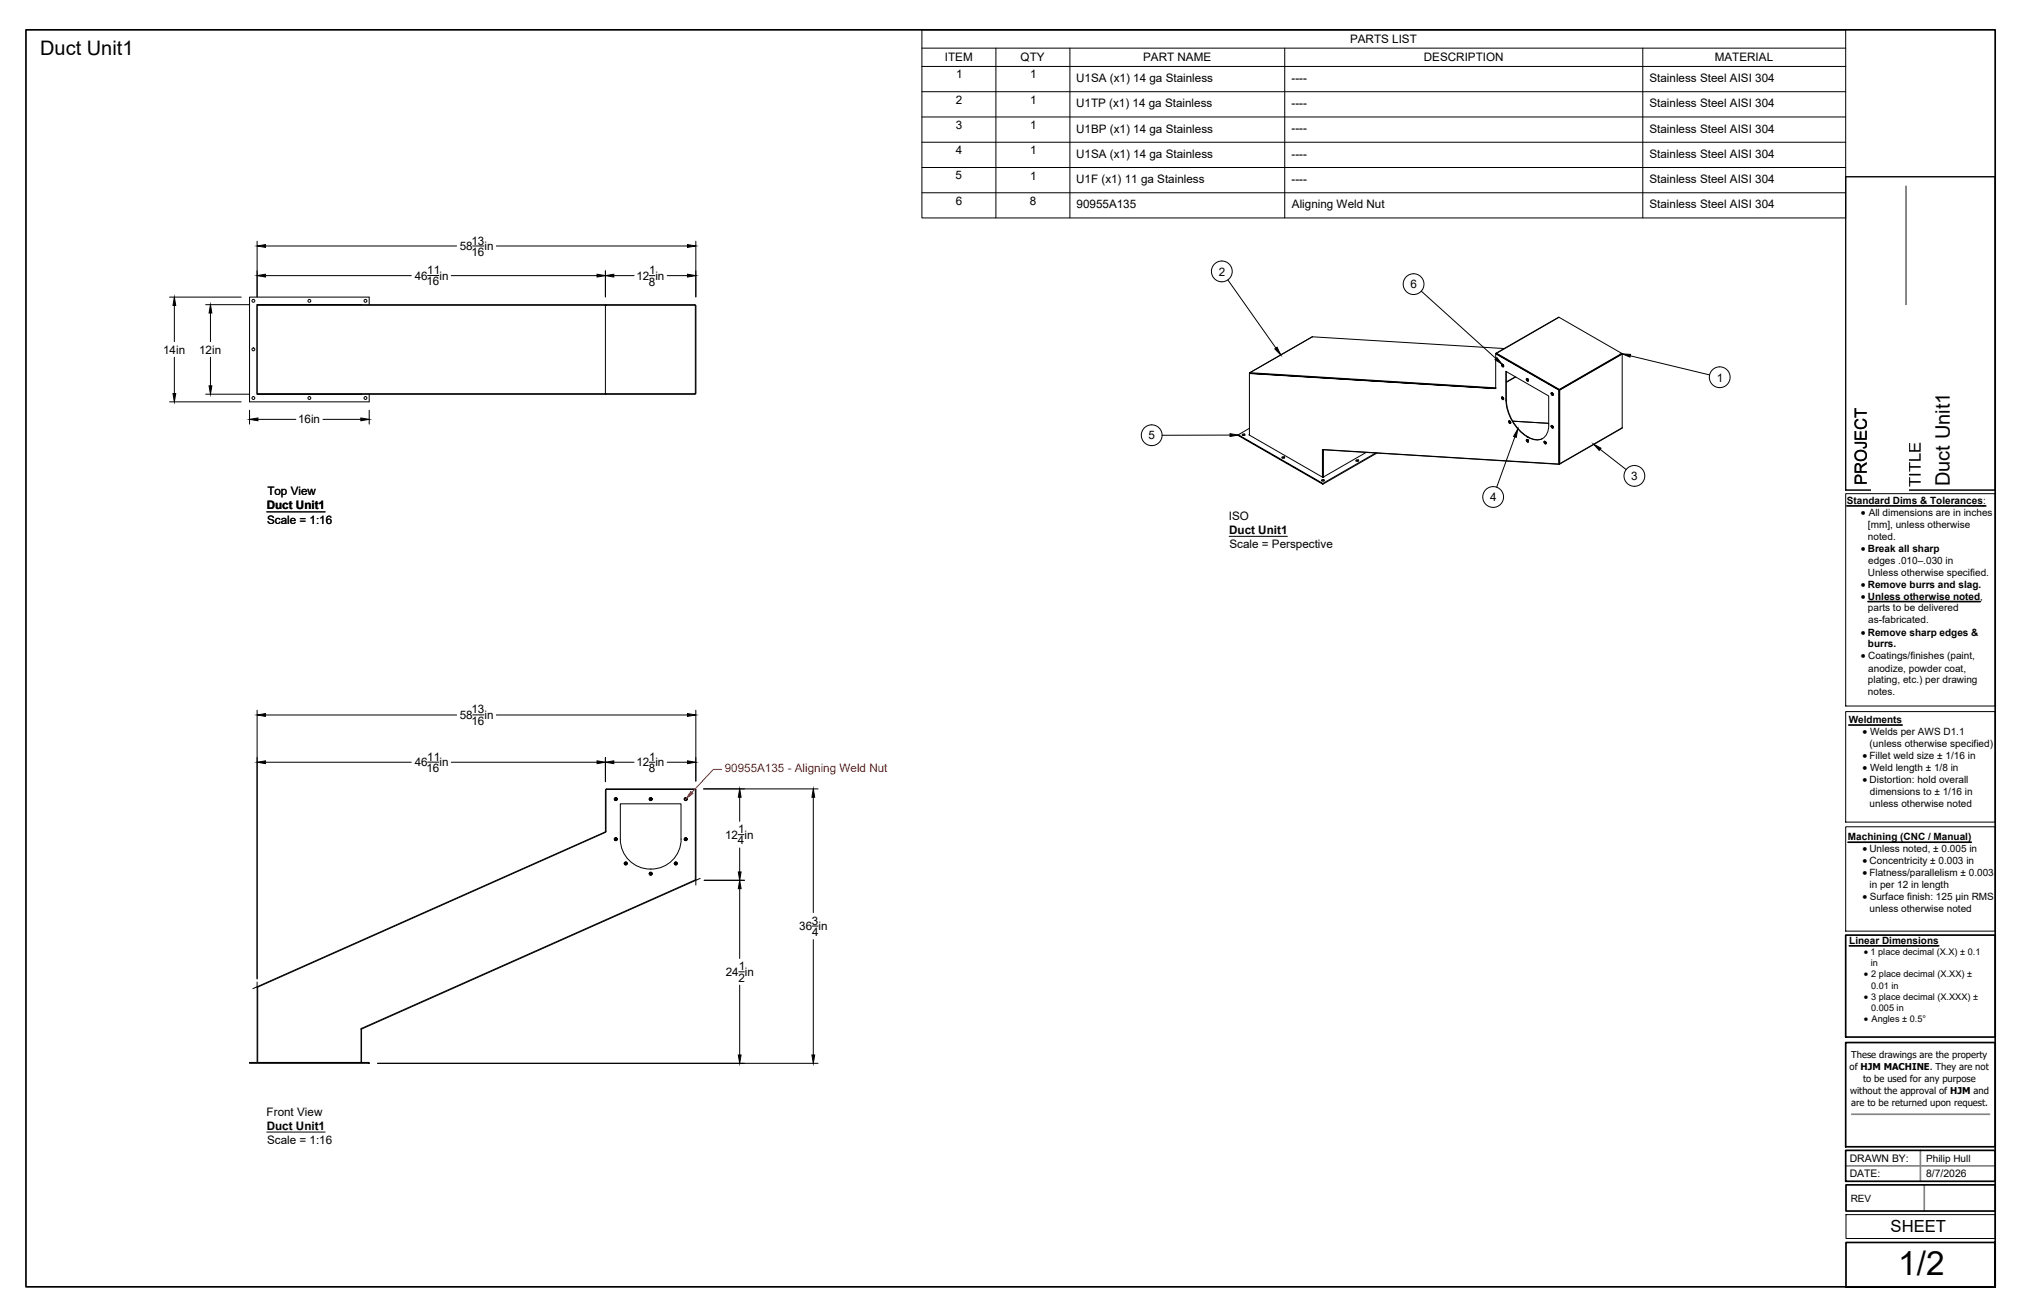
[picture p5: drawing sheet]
<svg xmlns="http://www.w3.org/2000/svg" width="432mm" height="279mm" viewBox="0 0 432 279" stroke-linecap="round" stroke-linejoin="round" font-family="sans-serif">
<!-- layer: Visible -->
<g fill="none" stroke="#000" stroke-width=".21">
<path d="M54.8 65v-.2h74.2v.2M54.9 65h73.9v18.8M54.9 65h-.2v18.8h.2M77 64.8h-22.3v19.1h22.3M78.6 64.8v-1.6h-25.5v22.3h25.5v-1.6M128.8 65h19.2v18.8h-19.2M129 64.8h19l.1 .2v18.8l-.1 .1h-19v-.1M318.4 75.2l13.3-7.7 13.4 7.7-13.2 7.7-13.4-7.7M318.5 75.3l13.4 7.7 13.2-7.7M318.5 75.2l-.2 .1 13.6 7.7-13.5-7.8-.2 7.5-52.3-3.2 52.4 3.2-52.3-3.3M319.7 77.5l-.1 .2M319.7 77.6l.2 .1v.3l-.2-.2z"/>
<path d="M319.7 77.5l-.1 .1M319.8 77.5l.2 .4M319.8 78h.2M319.8 77.6l.1 .2M319.8 77.6l.2 .3M319.9 77.7h.1M319.9 77.6l.1 .2M319.9 77.7l.1 .2M319.9 77.7l.1 .1M319.9 77.6v.1M319.9 77.6l.1 .2zM320 78h-.1"/>
<path d="M320.1 74.2l-40.8-2.5-13.4 7.6M320.6 79.1v6M345.1 75.3h.1M345.1 75.3l-13.2 7.7v15.6M345.2 75.3h-.1M54.8 83.8v.1h74.2M54.9 83.8h73.9M77 83.9h.1M263.5 92.5l18 10.4v.1l-18-10.3zM264.4 92.6h.5M265.9 92.5h-.1l15.7 9.1 9.2-5.3M265.9 91.1l-2.4 1.4"/>
<path d="M272.8 97.4h.6M281.5 95.7v5.9M281.6 95.7h-.1M281.7 95.7l50.1 3.1 .1-.1M281.7 95.7l-.1 5.8M288.6 98.1h.5M292.8 96.4l-11.3 6.5M293 96.4l-11.5 6.6M318.3 82.6h.1M318.3 82.5l-52.3-3.2-.1 13.3M319.7 84.5l-.1 .1M319.7 84.5l.2 .2v.3l-.2-.2z"/>
<path d="M319.8 84.5l.2 .4M319.8 85h.2M319.8 84.6l.1 .2M319.8 84.6l.2 .3M319.9 84.6v.1M319.9 84.6l.1 .3M319.9 84.6l.1 .2M319.9 84.6l.1 .1M319.9 84.7l.1 .1M320 85h-.1M320.5 85.2v-6.2l9.1 5.3v6.1M320.5 85.2a9.9 9.9 0 0 0 4.6 7.8"/>
<path d="M320.6 85.1a9.4 9.4 0 0 0 5.7 8.4 2.64 2.64 0 0 0 2-.2M321.2 89.6l-.1 .1M321.2 89.6l.2 .2v.2l-.2-.1zM321.2 89.6h.1M321.3 90l.2 .1M321.3 89.6l.2 .3-.1-.1M321.4 89.8v-.1l.1 .2M321.4 89.8l.1 .1M321.4 89.7v.2M321.5 89.9l-.2-.3 .2 .4M321.5 89.9h.1M321.5 90.1h-.1"/>
<path d="M321.9 89.6l7.7 .5M322.6 80.2l-2 1.2M324.9 80.5v.2M324.9 93.5v.2M324.9 80.6h.1M325 93.6l.2 .1v.3l-.2-.2zM325 80.6l.2 .1v.3l-.2-.1zM325 93.5l-.1 .1M325 80.5l-.1 .1M325 93.6l.2 .3M325 80.6l.2 .3M325.1 80.6v.1"/>
<path d="M325.1 80.7l.1 .2M325.1 81l.1 .1M325.1 94h.1M325.1 93.6l.1 .3M325.1 93.6l.1 .3zM325.1 93.6h.1M325.1 93.6l.1 .1M325.2 93.6v.1M325.2 93.6v.2l-.1-.1M325.2 80.7v.2M325.3 94h-.2M325.3 81h-.2"/>
<path d="M328.7 93.9v.2M328.7 93.9l.3 .2v.3l-.3-.2zM328.7 93.9v.1M328.8 93.9l.2 .4M328.8 94.4h.2M328.8 94l.2 .3M328.9 94l.1 .3zM328.9 94l.1 .1M328.9 94l.1 .2M328.9 94v.1M328.9 94.1l.1 .1M329 94.1v.1"/>
<path d="M329 94.4h-.1M329.6 90.4a2.7 2.7 0 0 1-2.9 3.2l-1.6-.6M330.2 83.7v-.1v.1M330.2 90.5v.2M330.2 83.6l.3 .2v.2l-.3-.1zM330.2 90.6l.3 .1v.3l-.3-.1zM330.2 83.6h.1M330.2 90.5v.1M330.3 83.6l.2 .4M330.3 90.6l.2 .3M330.3 83.7l.2 .2M330.3 83.6l.1 .3"/>
<path d="M330.3 90.6l.1 .3M330.3 84l.2 .1M330.3 91l.2 .1M330.3 83.7l.1 .2M330.4 83.7l.1 .2M330.4 83.7v.1M330.4 83.7h.1M330.4 90.7l.1 .1M330.4 90.7l.1 .2M330.4 91l.1 .1M330.4 90.7v.1M330.4 83.9l.1 .1"/>
<path d="M330.4 90.9h.1M330.4 83.7l.1 .1M330.4 90.7l.1 .1zM330.4 83.8l.1 .1M330.5 84.1h-.1M330.5 91h.1M331.7 98.7l-50.3-3v5.8M331.9 83l-.2 15.7v-15.7M331.9 82.9v.1M331.9 83h.1M345.2 91v-15.6l-13.3 7.6v15.7M345.2 91l-13.3 7.8"/>
<path d="M281.3 102.3h.5M281.5 101.6h.1M128.8 177l-73.9 32.9M128.8 177.1l-74 33v16M128.8 177.1l.2-.2v-8.9h19v19.2l-71.2 31.7v7.2M129.1 167.9h18.9l.1 .1v19.3l-71.1 31.6-.1 7.2M129.1 167.9l-.3 .2v8.9M130.9 178.6l.1 .1M130.9 170.1l.1 .1M131 178.7h.2l-.1-.3-.2 .1 .1 .3M131 170.2h.2l-.1-.3-.2 .1 .1 .2M131.2 178.6l-.1-.2-.2 .1v.2l.2 .1"/>
<path d="M131.2 170.1l-.1-.2-.2 .1 .2 .2M132 178.6a6.5 6.5 0 0 0 6.5 6.3 6.5 6.5 0 0 0 6.4-6.3M132 178.6v-7.6h12.9v7.6M138.3 170l.3-.1v.2l-.2 .1-.1-.2M138.3 170.1l.1-.2h.2v.2l-.1 .1M138.3 170v.1M138.3 170l.2-.2 .2 .2-.2 .2-.2-.1M138.4 169.9v.1M145.8 170.1l.2 .1M145.8 170.1l.1-.2 .2 .2M145.8 178.6l.2 .2M145.8 178.6l.1-.2 .2 .2"/>
<path d="M145.8 170.1l.1 .1M145.8 178.6l.1 .1M145.8 170.2h.2v-.3h-.2v.3M145.8 178.7h.3l-.1-.3-.2 .1v.3M145.9 170.2l-.2-.2 .2-.2 .2 .2-.1 .2M145.9 178.8l-.2-.3 .2-.1 .2 .1-.1 .3M146 170.2h-.1M146 178.8h-.1M133.1 183.8h.2l-.1-.2-.2 .1 .2 .2M133.3 183.7l-.2-.1-.1 .2 .3 .1M138.5 185.8l-.2 .1 .1 .2h.2l.1-.2M138.7 186l-.4 .1 .1-.3 .2 .1-.1 .2"/>
<path d="M138.7 185.8v.2M138.7 185.8l-.3-.1-.1 .2 .1 .2 .3-.1M143.7 183.6v.3l.2-.1M143.9 183.6v.2M144 183.7l-.1 .1M144 183.7l-.2 .2-.2-.1 .1-.2 .2 .1M54.7 210.1v16M54.9 209.9l-.2 .2M77 218.8l-.2 .2M53.1 226.1h25.5v.2h-25.5z"/>
<circle cx="53.9" cy="64" r=".31"/>
<circle cx="53.9" cy="74.3" r=".31"/>
<circle cx="65.8" cy="64" r=".31"/>
<circle cx="77.8" cy="64" r=".31"/>
<circle cx="319.7" cy="77.8" r=".25"/>
<circle cx="53.9" cy="84.7" r=".31"/>
<circle cx="65.8" cy="84.7" r=".31"/>
<circle cx="77.8" cy="84.7" r=".31"/>
<circle cx="264.7" cy="92.5" r=".23"/>
<circle cx="273.1" cy="97.3" r=".23"/>
<circle cx="288.9" cy="98" r=".23"/>
<circle cx="319.7" cy="84.8" r=".25"/>
<circle cx="321.2" cy="89.9" r=".25"/>
<circle cx="325" cy="80.8" r=".25"/>
<circle cx="325" cy="93.8" r=".25"/>
<circle cx="328.8" cy="94.2" r=".25"/>
<circle cx="330.3" cy="83.9" r=".25"/>
<circle cx="330.3" cy="90.8" r=".25"/>
<circle cx="281.5" cy="102.2" r=".23"/>
<circle cx="131.1" cy="170" r=".29"/>
<circle cx="131.1" cy="178.6" r=".29"/>
<circle cx="131.1" cy="178.6" r=".24"/>
<circle cx="131.1" cy="170" r=".24"/>
<circle cx="131.1" cy="178.6" r=".2"/>
<circle cx="131.1" cy="170" r=".2"/>
<circle cx="131.1" cy="178.6" r=".33"/>
<circle cx="131.1" cy="170" r=".33"/>
<circle cx="138.5" cy="170" r=".29"/>
<circle cx="138.5" cy="170" r=".24"/>
<circle cx="138.5" cy="170" r=".33"/>
<circle cx="145.9" cy="170" r=".29"/>
<circle cx="145.9" cy="178.6" r=".29"/>
<circle cx="145.9" cy="170" r=".24"/>
<circle cx="145.9" cy="178.6" r=".24"/>
<circle cx="145.9" cy="170" r=".33"/>
<circle cx="145.9" cy="178.6" r=".33"/>
<circle cx="133.2" cy="183.7" r=".29"/>
<circle cx="133.2" cy="183.7" r=".2"/>
<circle cx="133.2" cy="183.7" r=".24"/>
<circle cx="133.2" cy="183.7" r=".33"/>
<circle cx="138.5" cy="185.9" r=".29"/>
<circle cx="138.5" cy="185.9" r=".24"/>
<circle cx="138.5" cy="185.9" r=".33"/>
<circle cx="143.8" cy="183.7" r=".29"/>
<circle cx="143.8" cy="183.7" r=".24"/>
<circle cx="143.8" cy="183.7" r=".2"/>
<circle cx="143.8" cy="183.7" r=".33"/>
</g>
<!-- layer: Visible Narrow -->
<path d="M265.9 79.4v.1M279.3 71.7l-13.3 7.6v.1M331.8 67.5l-13.3 7.8M281.6 95.7h.1M281.7 95.7h-.2M318.3 82.5l-.1 .2M320.6 85.1l-.1 .1M322.5 80.2l-1.9 1.1M325.1 92.9l-.1 .1M325.2 93h-.1M331.8 98.7v.1M345.2 91l-13.3 7.6" fill="none" stroke="#000" stroke-width=".21"/>
<!-- layer: Titleblock -->
<path d="M405.6 39.7v64.6M394.1 237.1h29.3M392.8 248.1h31.8M408.7 244.8v6.6M409.5 252.1v5.6" fill="none" stroke="#848484" stroke-width=".36"/>
<path d="M5.5 6.4h419.1v267.4v-9.4h-31.7v9.4h31.7h-419.1zM393 107.7h29.6M397.5 128h23.9M393.4 154.3h11.4M393.3 179.2h26.2M392.8 199h31.8v21.7h-31.8zM393.6 201.3h19M392.8 221.8h31.8v22.2h-31.8zM392.8 244.8h31.8v6.6h-31.8zM392.9 252.1h31.7v5.6h-31.7z" fill="none" stroke="#000" stroke-width=".36"/>
<path d="M392.8 37.6h31.8v66.7h-31.8zM392.8 105.1h31.8v45.1h-31.8zM392.8 151.4h31.8v23.5h-31.8zM392.8 175.9h31.8v22.2h-31.8zM392.9 258.5h31.7v5h-31.7z" fill="none" stroke="#000" stroke-width=".21"/>
<!-- layer: Parts Lists -->
<path d="M196.2 6.4h196.6v40h-196.6zM196.2 10.2h196.6M196.2 14.1h196.6M196.2 19.5h196.6M211.9 10.2v36.2M227.7 10.2v36.2M273.4 10.2v36.2M349.6 10.2v36.2M196.2 24.9h196.6M196.2 30.3h196.6M196.2 35.6h196.6M196.2 41h196.6" fill="none" stroke="#000" stroke-width=".21"/>
<!-- layer: Balloons -->
<g fill="none" stroke="#000" stroke-width=".21">
<circle cx="260" cy="57.8" r="2.21"/>
<circle cx="300.8" cy="60.5" r="2.21"/>
<circle cx="245.1" cy="92.6" r="2.21"/>
<circle cx="366" cy="80.3" r="2.21"/>
<circle cx="317.8" cy="105.8" r="2.21"/>
<circle cx="347.8" cy="101.3" r="2.21"/>
</g>
<!-- layer: 0 -->
<path d="M271.3 74.3l.5-.4 .8 1.6zM318.6 76.1l1.1 1.4-1.5-1zM345.2 75.3l1.8 .1-.1 .6zM261.8 92.3l1.7 .3-1.7 .3zM323 91.3l-.3 1.8-.6-.2zM339.1 94.5l1.6 .9-.4 .4z" fill="#000" stroke="#000" stroke-width=".21"/>
<path d="M261.3 59.6l10.2 14.5M302.5 62l15.9 14.3M346.9 75.7l16.9 4.1M261.8 92.6h-14.5M322.4 93l-3.9 10.7M340.5 95.6l5.6 4.3" fill="none" stroke="#000" stroke-width=".21"/>
<!-- layer: FD_Dimensions -->
<g fill="none" stroke="#000" stroke-width=".21">
<path d="M54.7 51.3v11.9M56.5 52.3h40.7M56.5 58.7h31M91 58.6h2.4M96 58.7h31.1M100.6 52.3h2.4M105.6 52.3h40.7M128.8 57.6v5.6M130.6 58.7h4.3M138.2 58.7h1.2M142 58.7h4.3M148.1 51.3v11.9"/>
<path d="M36.1 63.2h15.2M37.1 65v7.7M37.1 76v7.7M43.8 64.8h9.3M44.8 66.6v6.1M44.8 76v6.1M36.1 85.5h15.2M43.8 83.9h9.3M53.1 87.3v3M54.9 89.2h8M68.7 89.2h8.1M78.6 87.3v3"/>
<path d="M54.7 151.1v57.3M56.5 152.1h40.7M100.6 152.1h2.4M105.6 152.1h40.7M148.1 151.1v15.1M56.5 162.2h31M91 162.2h2.4M96 162.2h31.1M128.8 161.2v5.1M130.6 162.2h4.3M138.2 162.2h1.2M142 162.2h4.3"/>
<path d="M149.7 167.9h24.4M157.1 177.6h1.2M157.4 169.7v5.1M173.1 169.7v24.5M149.9 187.3h8.5M157.4 180.4v5.1M157.4 189.1v14.9M172.9 197.1h1.2M173.1 199.9v24.6M157.2 206.8h1.2M157.4 209.6v14.9M80.3 226.3h93.8"/>
</g>
<g fill="#000" stroke="#000" stroke-width=".21">
<path d="M54.7 52.3l1.8-.3v.6zM54.7 58.7l1.8-.3v.5zM127.1 58.4l1.7 .3-1.7 .2zM128.8 58.7l1.8-.3v.5zM146.3 52l1.8 .3-1.8 .3zM146.3 58.4l1.8 .3-1.8 .2zM37.1 63.2l.3 1.8h-.6zM44.8 64.8l.3 1.8h-.6zM36.8 83.7h.6l-.3 1.8zM44.5 82.1h.6l-.3 1.8zM53.1 89.2l1.8-.3v.6zM76.8 88.9l1.8 .3-1.8 .3z"/>
<path d="M54.7 152.1l1.8-.3v.6zM146.3 151.8l1.8 .3-1.8 .3zM54.7 162.2l1.8-.3v.6zM127.1 161.9l1.7 .3-1.7 .3zM128.8 162.2l1.8-.3v.6zM146.3 161.9l1.8 .3-1.8 .3zM157.4 167.9l.3 1.8h-.6zM173.1 167.9l.3 1.8h-.6zM157.1 185.5h.6l-.3 1.8zM157.4 187.3l.3 1.8h-.6zM157.1 224.5h.6l-.3 1.8zM172.8 224.5h.6l-.3 1.8z"/>
</g>
<!-- layer: Notes -->
<path d="M56.8 108.9h12.4M261.6 114.1h12.4M56.8 240.9h12.4" fill="none" stroke="#000" stroke-width=".21"/>
<!-- layer: Edge Extensions -->
<path d="M148.1 187.2v1.1M149 186.9l-1.1 .5M54.7 209v1.1M54.9 209.9l-1.1 .5" fill="none" stroke="#000" stroke-width=".21"/>
<!-- layer: Leaders -->
<path d="M147 168.4l.4 .4-1.4 1.1z" fill="#f00" stroke="#f00" stroke-width=".21"/>
<path d="M153.6 163.7h-1.8l-4.6 4.9" fill="none" stroke="#f00" stroke-width=".21"/>
<g fill="#fff" stroke="#fff" stroke-width=".35">
<path d="M399.4 66.2h5.3v37.3h-5.3z"/>
<path d="M399.4 87.5h5.3v16h-5.3z"/>
<path d="M399.4 66.2h5.3v19.8h-5.3z"/>
</g>
<path d="M398.3 64.9h7.9v39.5h-7.9z" fill="#fff"/>
<text font-size="7.1" x="404" y="271.4">1/2</text>
<g font-size="4.3">
<text x="8.6" y="11.7">Duct Unit1</text>
<text x="415" y="103.4" transform="rotate(-90 415 103.4)">Duct Unit1</text>
</g>
<g font-size="3.5">
<text x="397.3" y="103.3" transform="rotate(-90 397.3 103.3)">PROJECT</text>
<text x="408.7" y="103.6" transform="rotate(-90 408.7 103.6)">TITLE</text>
<text x="402.3" y="262.1">SHEET</text>
</g>
<g font-size="2.5">
<text x="287.3" y="9.2">PARTS LIST</text>
<text x="201.1" y="13.1">ITEM</text>
<text x="203.5" y="16.7">1</text>
<text x="217.2" y="13">QTY</text>
<text x="219.2" y="16.7">1</text>
<text x="229" y="17.5">U1SA (x1) 14 ga Stainless</text>
<text x="243.3" y="13.1">PART NAME</text>
<text x="274.8" y="17.4">----</text>
<text x="303" y="13.1">DESCRIPTION</text>
<text x="351" y="17.5">Stainless Steel AISI 304</text>
<text x="364.9" y="13.1">MATERIAL</text>
<text x="203.4" y="22.1">2</text>
<text x="219.2" y="22.1">1</text>
<text x="229" y="22.8">U1TP (x1) 14 ga Stainless</text>
<text x="274.8" y="22.8">----</text>
<text x="351" y="22.8">Stainless Steel AISI 304</text>
<text x="203.4" y="27.4">3</text>
<text x="219.2" y="27.4">1</text>
<text x="229" y="28.2">U1BP (x1) 14 ga Stainless</text>
<text x="274.8" y="28.2">----</text>
<text x="351" y="28.2">Stainless Steel AISI 304</text>
<text x="203.4" y="32.8">4</text>
<text x="219.2" y="32.8">1</text>
<text x="229" y="33.6">U1SA (x1) 14 ga Stainless</text>
<text x="274.8" y="33.6">----</text>
<text x="351" y="33.6">Stainless Steel AISI 304</text>
<text x="203.4" y="38.2">5</text>
<text x="219.2" y="38.2">1</text>
<text x="229" y="39">U1F (x1) 11 ga Stainless</text>
<text x="274.8" y="38.9">----</text>
<text x="351" y="39">Stainless Steel AISI 304</text>
<text x="203.4" y="43.6">6</text>
<text x="219.1" y="43.6">8</text>
<text x="229.1" y="44.3">90955A135</text>
<text x="274.9" y="44.3">Aligning Weld Nut</text>
<text x="351" y="44.4">Stainless Steel AISI 304</text>
<text x="97.8" y="53.2">58</text>
<text x="100.3" y="52">13</text>
<text x="103.1" y="53.2">in</text>
<text x="88.3" y="59.5">46</text>
<text x="90.9" y="58.3">11</text>
<text x="93.5" y="59.5">in</text>
<text x="100.3" y="54.4">16</text>
<text x="135.4" y="59.5">12 in</text>
<text x="138.2" y="58.4">1</text>
<text x="259.4" y="58.7">2</text>
<text x="90.7" y="60.7">16</text>
<text x="138.1" y="60.8">8</text>
<text x="300.1" y="61.3">6</text>
<text x="34.7" y="75.2">14in</text>
<text x="42.4" y="75.2">12in</text>
<text x="365.4" y="81.2">1</text>
<text x="63.4" y="90.1">16in</text>
<text x="244.4" y="93.5">5</text>
<text x="56.9" y="105.4">Top View</text>
<text x="317.1" y="106.7">4</text>
<text x="347.1" y="102.2">3</text>
<text x="56.8" y="108.4">Duct Unit1</text>
<text x="56.8" y="111.4">Scale = 1:16</text>
<text x="261.5" y="110.6">ISO</text>
<text x="261.6" y="113.6">Duct Unit1</text>
<text x="261.6" y="116.6">Scale = Perspective</text>
<text x="97.8" y="153">58</text>
<text x="100.3" y="151.8">13</text>
<text x="100.3" y="154.2">16</text>
<text x="103.1" y="153">in</text>
<text x="90.9" y="161.9">11</text>
<text x="138.2" y="161.9">1</text>
<text x="88.3" y="163.1">46</text>
<text x="90.7" y="164.3">16</text>
<text x="93.5" y="163.1">in</text>
<text x="135.4" y="163.1">12 in</text>
<text x="138.1" y="164.3">8</text>
<text x="154.3" y="178.5">12 in</text>
<text x="157.1" y="179.7">4</text>
<text x="157.1" y="177.3">1</text>
<text x="170.1" y="198">36 in</text>
<text x="172.8" y="196.8">3</text>
<text x="172.8" y="199.1">4</text>
<text x="154.5" y="207.7">24 in</text>
<text x="157.1" y="208.9">2</text>
<text x="157.2" y="206.5">1</text>
<text x="56.7" y="237.4">Front View</text>
<text x="56.8" y="240.4">Duct Unit1</text>
<text x="56.8" y="243.4">Scale = 1:16</text>
</g>
<text font-size="2.5" fill="#f00" x="154.2" y="164.4">90955A135 - Aligning Weld Nut</text>
<g font-size="2.3">
<text x="396" y="109.8">· All dimensions are in inches</text>
<text x="396" y="140.3">· Coatings/finishes (paint,</text>
<text x="396.4" y="156.4">· Welds per AWS D1.1</text>
<text x="396.4" y="161.5">· Fillet weld size ± 1/16 in</text>
<text x="396.4" y="164.1">· Weld length ± 1/8 in</text>
<text x="396.4" y="166.6">· Distortion: hold overall</text>
<text x="396.4" y="181.3">· Unless noted, ± 0.005 in</text>
<text x="396.4" y="183.9">· Concentricity ± 0.003 in</text>
<text x="396.4" y="186.4">· Flatness/parallelism ± 0.003</text>
<text x="396.4" y="191.6">· Surface finish: 125 µin RMS</text>
</g>
<g font-size="2.2">
<text x="396" y="117.4">· Break all sharp</text>
<text x="396" y="125">· Remove burrs and slag.</text>
<text x="396" y="127.6">· Unless otherwise noted,</text>
<text x="396" y="135.2">· Remove sharp edges &amp;</text>
<text x="393.7" y="250.5">DATE:</text>
<text x="393.7" y="247.2">DRAWN BY:</text>
<text x="409.9" y="250.5">8/7/2026</text>
</g>
<g font-size="2.1">
<text x="393" y="107.2">Standard Dims &amp; Tolerances:</text>
<text x="397.5" y="112.3">[mm], unless otherwise</text>
<text x="397.5" y="114.9">noted.</text>
<text x="397.6" y="119.9">edges .010–.030 in</text>
<text x="397.5" y="122.5">Unless otherwise specified.</text>
<text x="397.5" y="130.1">parts to be delivered</text>
<text x="397.5" y="137.8">burrs.</text>
<text x="397.6" y="132.7">as-fabricated.</text>
<text x="397.6" y="142.9">anodize, powder coat,</text>
<text x="397.5" y="145.4">plating, etc.) per drawing</text>
<text x="397.5" y="148">notes.</text>
<text x="393.4" y="153.8">Weldments</text>
<text x="397.9" y="159">(unless otherwise specified)</text>
<text x="397.9" y="171.7">unless otherwise noted</text>
<text x="398" y="169.2">dimensions to ± 1/16 in</text>
<text x="393.3" y="178.8">Machining (CNC / Manual)</text>
<text x="397.8" y="189">in per 12 in length</text>
<text x="397.9" y="194.1">unless otherwise noted</text>
<text x="393.6" y="200.8">Linear Dimensions</text>
<text x="396.7" y="203.2">· 1 place decimal (X.X) ± 0.1</text>
<text x="396.7" y="208">· 2 place decimal (X.XX) ±</text>
<text x="396.7" y="212.8">· 3 place decimal (X.XXX) ±</text>
<text x="396.7" y="217.6">· Angles ± 0.5°</text>
<text x="409.9" y="247.2">Philip Hull</text>
<text x="393.9" y="255.7">REV</text>
</g>
<g font-size="2">
<text x="398.2" y="205.6">in</text>
<text x="398.2" y="210.4">0.01 in</text>
<text x="398.2" y="215.2">0.005 in</text>
<text x="393.6" y="227.7">of HJM MACHINE. They are not</text>
<text x="394" y="225.2">These drawings are the property</text>
<text x="393.7" y="232.8">without the approval of HJM and</text>
<text x="396.5" y="230.3">to be used for any purpose</text>
<text x="393.9" y="235.3">are to be returned upon request.</text>
</g>
</svg>
